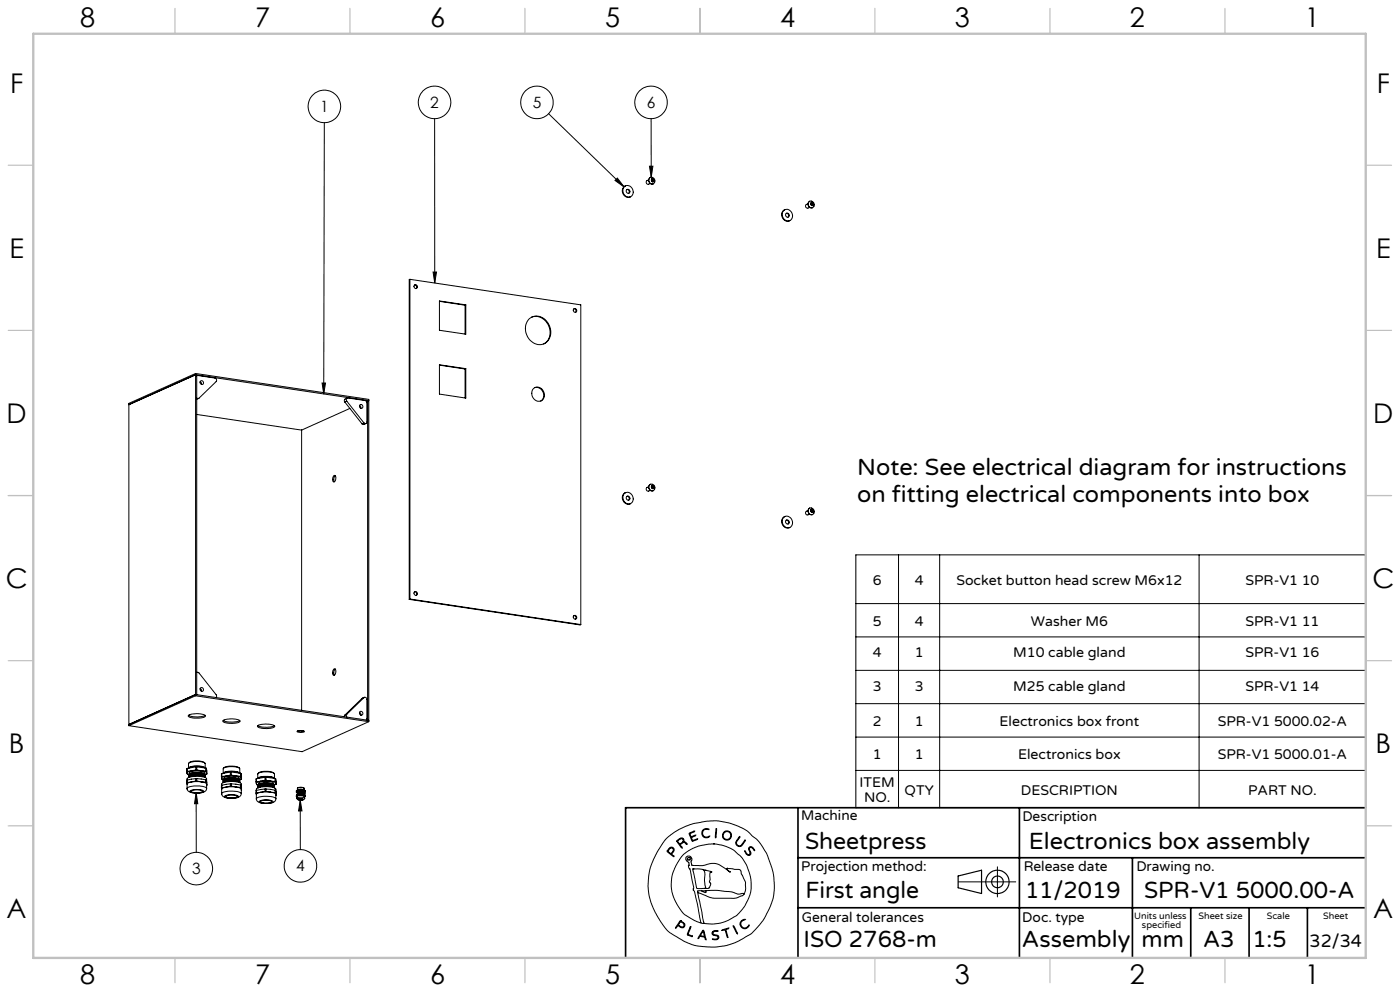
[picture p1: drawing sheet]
<svg xmlns="http://www.w3.org/2000/svg" width="420mm" height="297mm" viewBox="0 0 420 297" stroke-linecap="round" stroke-linejoin="round" font-family="sans-serif">
<g fill="none" stroke="#000" stroke-width=".3">
<path d="M97.3 36.8l-.2 81.3M130.4 35.6v49.2M164.6 34.1l22.6 21.9M195.3 35.6l.1 17.5M184.5 54.1l.7-.7 2 2.6zM187.2 56a1.72 1.72 0 0 1 2.6 .7 1.72 1.72 0 0 1-1.2 2.4 1.94 1.94 0 0 1-1.4-3.1zM187.7 55.7a1.8 1.8 0 0 0-.8 2.3 1.8 1.8 0 0 0 2.3 1M188.1 56.8a.68 .68 0 0 1 .6 .4 .68 .68 0 0 1-.1 .8M194.6 53.9l-.5 .2a.62 .62 0 0 0-.2 .8 .62 .62 0 0 0 .7 .3l.5-.2M194.8 49.8h1.1l-.5 3.3zM195.1 53.2a1.05 1.05 0 0 0-.4 1.3 1.05 1.05 0 0 0 1.3 .6M195.5 53.7l.3 .1"/>
<path d="M195.7 53.7l.1 .1M195.8 53.8l.2 .2-.2 .4M195.8 53.8l.2 .1M196 53.9v.5M196 54.4l-.2 .1M196.2 53.8l-.4-.3-.3 .2v.5l.3 .3M196.2 53.8v.5M196.2 54.3l-.4 .2M196.2 54.3l-.2 .1M196.2 53.8l-.2 .1M235 63.2a1.72 1.72 0 0 1 2.6 .6 1.72 1.72 0 0 1-1.1 2.4 1.95 1.95 0 0 1-1.5-3zM235.5 62.8a1.8 1.8 0 0 0-.8 2.4 1.8 1.8 0 0 0 2.3 .9"/>
<path d="M235.9 64a.65 .65 0 0 1 .6 .3 .65 .65 0 0 1-.1 .8M242.4 61.1l-.5 .2a.6 .6 0 0 0-.2 .7 .6 .6 0 0 0 .7 .4l.5-.2M242.7 60.5a.97 .97 0 0 1 1.6 .6 .97 .97 0 0 1-1.4 1l-.5-1zM242.9 60.3a1.06 1.06 0 0 0-.4 1.3 1.06 1.06 0 0 0 1.2 .7M243.3 60.9h.3M243.5 60.8l.1 .1M243.6 60.9l.2 .2-.2 .5M243.6 60.9l.2 .2M243.8 62.2l-.1 .1M243.8 61.1v.4M244 61l-.4-.3-.3 .2v.4l.3 .3M244 61v.4l-.4 .2"/>
<path d="M244 61l-.2 .1M123 83.7v95.8M123 83.7l51.2 7.7v95.8M123 83.7l-.2 .1v95.8M124.4 85.4a.63 .63 0 0 1 .6 .4 .63 .63 0 0 1-.2 .7M129.9 81.5h1.1l-.6 3.3zM131.8 90.2l7.9 1.2v8.8l-7.9-1.2zM131.8 90.3l7.7 1.2M139.5 91.5v8.7M139.7 91.4l-.2 .1M158.7 95.6a4 4 0 0 1 6.3 2.6 3.5 3.5 0 0 1-1.1 4.4 3.5 3.5 0 0 1-4.4-.3 4.8 4.8 0 0 1-.8-6.7zM159.5 95a4.6 4.6 0 0 1 5.4 6l-.8 1.3-1 .8"/>
<path d="M172.2 92.6a.62 .62 0 0 1 .6 .3 .62 .62 0 0 1-.2 .7M58.7 112.3l.3 .1v95.8l-.3-.1M58.7 111.9l-20 9v96.6M58.7 112.3l-20 9M58.7 111.9v96.6M58.7 112.3l51.9 7.8-.3-.1M58.7 111.9l51.9 7.8v96.6M59 112.6l5.5 .7a.67 .67 0 0 1 .3 1.1l-5.1 4.9h-.7M59.1 112.6h-.1M59.6 119.4l-.6 .3M60 114.4l.4 .4v.4M96.6 114.8h1l-.5 3.3z"/>
<path d="M104.1 119.3l-.7 .4v.8M131.8 109.3l7.9 1.2v8.8l-7.9-1.2zM131.8 109.4l7.7 1.2M139.5 110.6v8.7M139.7 110.5l-.2 .1M160 116.5a2.17 2.17 0 0 1 2.8 .3 2.17 2.17 0 0 1 .1 2.8 2.14 2.14 0 0 1-2.8 0 2.14 2.14 0 0 1-.3-2.8zM160.4 116.2a2.26 2.26 0 0 1 2.5 1.3 2.26 2.26 0 0 1-.7 2.7M59 124.2l31.5 4.7M90.5 128.9v84M103.4 120.5l5.2 6.5M104 120.2a.55 .55 0 0 1-.1-.6 .55 .55 0 0 1 .5-.3l5.1 .7 .5 .4 .1 6.1a.47 .47 0 0 1-.4 .5 .47 .47 0 0 1-.5-.3M104 120.2l5.2 6.5"/>
<path d="M104 120.2l-.6 .3M105 122.4l-14.5 6.5M107.8 121.5l.4 .3v.5M109.2 126.7l-.6 .3M109.8 126.9l-.8 .3-.4-.2M110.3 120l-.4 .2M110.3 120v95.9h.3l-51.9-7.8M100.2 142.6l.1-.1a1.12 1.12 0 0 1-.3 1.9 1.46 1.46 0 0 1 .2-1.8zM100.6 142.6a1.68 1.68 0 0 0-.3 1.8M187.2 148a1.76 1.76 0 0 1 2.5 .4 1.76 1.76 0 0 1-.5 2.5 1.85 1.85 0 0 1-2-.7 1.85 1.85 0 0 1 0-2.2zM187.7 147.6a1.82 1.82 0 0 0-.8 2.4 1.82 1.82 0 0 0 2.3 1M188.1 148.8a.67 .67 0 0 1 .6 .3 .67 .67 0 0 1-.1 .8"/>
<path d="M194.6 145.9l-.5 .2a.62 .62 0 0 0-.2 .7 .62 .62 0 0 0 .7 .4l.5-.2M194.9 145.3a.97 .97 0 0 1 1.6 .6 .97 .97 0 0 1-1.4 1l-.5-.9zM195.1 145.1a1.07 1.07 0 0 0-.4 1.4 1.07 1.07 0 0 0 1.3 .6M195.5 145.7l.3 .1M195.7 145.6l.1 .2M195.8 145.8l.2 .2-.2 .4M195.8 145.8l.2 .1M196 145.9v.4M196.2 145.8l-.4-.3-.3 .2v.5l.3 .2M196.2 145.8v.4l-.4 .2M196.2 145.8l-.2 .1M235 155.1a1.72 1.72 0 0 1 2.6 .7 1.72 1.72 0 0 1-1.1 2.4 1.94 1.94 0 0 1-1.5-3.1z"/>
<path d="M235.5 154.8a1.8 1.8 0 0 0-.8 2.3 1.8 1.8 0 0 0 2.3 1M235.9 155.9a.68 .68 0 0 1 .6 .4 .68 .68 0 0 1-.1 .8M242.4 153l-.5 .2a.6 .6 0 0 0-.2 .7 .6 .6 0 0 0 .7 .4l.5-.2M242.9 152.3a1.08 1.08 0 0 0-.4 1.3 1.08 1.08 0 0 0 1.2 .6M242.9 152.3h.1M243.3 152.8l.3 .1M243.3 152.8l.3-.1 .4 .2M243.3 152.8v.5l.3 .3M243.5 152.7l.1 .2M243.6 152.9l.2 .2-.2 .5M243.6 152.9l.2 .1M243.8 154.2h-.1"/>
<path d="M243.8 153v.5M244 152.9v.5l-.4 .2M244 152.9l-.2 .1M122.8 179.6l51.4 7.6M123 179.5l-.2 .1M123 179.5l51.2 7.7M124.4 177.4a.62 .62 0 0 1 .6 .3 .62 .62 0 0 1-.2 .7M256.8 166.3h152.9v75.8h-152.9zM269.6 166.3v75.8M281.9 166.3v75.8M359.7 166.3v75.8M172.2 184.5a.63 .63 0 0 1 .6 .4 .63 .63 0 0 1-.2 .7"/>
<path d="M256.8 180.9h152.9M256.8 190.9h152.9M56.6 214.4a6.9 6.9 0 0 0 4.9 0M56.6 214.3a6.1 6.1 0 0 1 5 .2 1.33 1.33 0 0 1-1.6 .7h-1.7a1.98 1.98 0 0 1-1.9-.6zM58.7 208.1l-20 9M58.7 208.5l-20 9M58.7 208.5l51.9 7.8M59.1 201.5l.6 .2 5.1 6.5 .2 .5-.2 .4M60 206.3l.4 .4v.5M67 215.9a6.5 6.5 0 0 0 4.9 0M67 215.9a6.1 6.1 0 0 1 5 .1 1.33 1.33 0 0 1-1.6 .7l-1.7 .1a1.59 1.59 0 0 1-1.8-.8zM77.3 217.5a7 7 0 0 0 5 0"/>
<path d="M77.4 217.4a6.5 6.5 0 0 1 5 .2 1.33 1.33 0 0 1-1.6 .7h-1.7a1.59 1.59 0 0 1-1.8-.7zM89.1 219.1l.9-.1a1.05 1.05 0 0 1 1.3 .3l-.8 .2a1.16 1.16 0 0 1-1.4-.4zM89.4 219h1.7M90.5 219v.1M100.2 200.5l.1-.1a1.02 1.02 0 0 1 .3 1.7l-.3 .2a1 1 0 0 1-.3-1.6zM100.6 200.5a1.68 1.68 0 0 0-.3 1.8M103.4 214.3l-.1 .5M104 214.1l-.1 .4 .2 .4M104 214.1l-.6 .2M107.8 213.5l.4 .3v.5M108.6 209.3l-5.2 5M109.2 209.1a.57 .57 0 0 1 .6 0 .57 .57 0 0 1 .3 .5v5.9l-.2 .3"/>
<path d="M109.2 209.1l-5.2 5M109.2 209.1l-.6 .2M109.3 209l-.7 .3M110.6 216.3l-20 9-51.9-7.8M256.8 200.9h152.9M256.8 210.9h152.9M56 234.6l.1 .5M56 231.2l.1 .5M56.1 233.8a1.1 1.1 0 0 1 1.5-1l2.2-.1a2.53 2.53 0 0 1 2.2 .7l-.1 1.1M56.1 231.7l.5 .4h-.4zM56.1 236.3a6.2 6.2 0 0 1 5.8-.2l.1 .2M56.2 234.5l-.2 .1"/>
<path d="M56.2 233.8l-.2 .8M56.2 231.2h-.2M56.2 230.3l-.2 .9M56.2 230.3v.9M56.2 233.8v.7M56.6 232.8h.1M56.6 232.4h.1M56.6 228.7a5.4 5.4 0 0 1 5 .1v1.4a5.6 5.6 0 0 0-5-.1zM56.7 228.7a4.8 4.8 0 0 1 4.8 0M56.8 232.8l1.2-.3 1.8-.1 1.3 .2 .5 .4M56.8 231.9v-.2a4.5 4.5 0 0 1 4.5 0v.3M56.9 232.8l-.3 .2"/>
<path d="M56.9 232.4l-.2 .1M57 237.1a4.6 4.6 0 0 1 4.1 0 3.8 3.8 0 0 1-3.5 .4zM57.1 232.7l-.2 .1M57.1 232.3l-.2 .1M57.1 232.7a6 6 0 0 1 4.2 0M57.4 237.1l1.7-.4a1.49 1.49 0 0 1 1.6 .5l-1.7 .4a1.39 1.39 0 0 1-1.6-.5zM57.4 234.3l-1.2 .5-.1 1.7a2.48 2.48 0 0 0 3 1.2h.3a2.09 2.09 0 0 0 2.6-1.4M57.4 231a1.29 1.29 0 0 0-1.3 .7M57.4 234.3l-1.2 .2M57.4 231l-1.2 .2M58.5 231.6l-1.6 .5a6.9 6.9 0 0 1 4.4-.1l-.5-.2M58.5 231.6l-1.7 .3-.1 .3 .2 .2a5.4 5.4 0 0 1 4.4-.1"/>
<path d="M58.5 231.6l2.3 .2M58.7 234.1h.3M58.7 233.4h.3M58.7 230.7h.3M58.7 229.8h.3M58.7 234.1l-1.3 .2M58.7 229.8v.9M58.7 233.4v.7M58.7 233.4l-2.5 .4M58.7 230.7l-1.3 .3M58.7 229.8l-2.5 .5M58.8 237.6l.1 17.8"/>
<path d="M58.8 237.6l.5 3.3h-1zM59 229.8v.9M59 233.4v.7M59 234.1l1.4 .2M59 233.4l2.7 .3M59 229.8l2.7 .4M59 230.7l1.4 .3M60.4 234.3h-3M60.4 234.3l.9 .2 .7 .4M60.4 231h-3M60.4 231l1.1 .2 .5 .4M60.4 234.3l1.3 .1"/>
<path d="M60.4 231l1.3 .1M60.8 231.8a6.8 6.8 0 0 0-3.9 .3M61.1 232.2l.2 .1M61.1 232.2a6.6 6.6 0 0 0-4 .1M61.3 232.7a5.4 5.4 0 0 0-4.5 .1M61.3 230.1a4.9 4.9 0 0 0-4.5 .1M61.3 232.7a7 7 0 0 0-4.4 .1M61.3 232.5l.2-.2a2.46 2.46 0 0 0-2.5-.6h-.4a1.97 1.97 0 0 0-2 .8v.1M61.3 232.3a7.7 7.7 0 0 0-4.4 .1M61.5 232.8v-.1a2.24 2.24 0 0 0-2.4-.6h-.4a2.37 2.37 0 0 0-2.1 .8v.1M61.6 232.3l-.8-.5-1.9-.1-1.6 .2-.7 .5M61.6 232.7a4.3 4.3 0 0 0-3.9-.5l-.9 .3-.2 .3"/>
<path d="M61.6 233a5.6 5.6 0 0 0-4.9 0M61.6 232.9l-.1 .1M61.7 234.4l.2 .1M61.7 233.7l.3 .4 .1 1.2M61.7 231.1l.2 .1M61.7 230.2l.2 .1M61.7 230.2v.9M61.7 233.7v.7M61.9 230.3v.9M61.9 234.5l.1 .4M61.9 231.2l.1 .4M61.9 230.3l.2 1.6"/>
<path d="M62 231.6l-.3 .4-.6 .2M62 234.9l.1 .4M62 231.6l.1 .3M62 234.9v1.4M62.1 235.3h-.1M62.1 231.9l-.8 .3M66.4 236.1l.1 .5M66.4 232.8l.1 .5M66.5 237.8a1.83 1.83 0 0 0 2.2 1.4l.8 .1a2.59 2.59 0 0 0 2.9-1.3v-.2M66.5 235.4v-.4a5.6 5.6 0 0 1 4.9-.6l.9 .4 .1 .9M66.5 233.3l.5 .3M66.5 233.3l.1 .3 .4 .1"/>
<path d="M66.5 237.8a6.3 6.3 0 0 1 5.8-.1l.1 .1M66.6 236.1h-.2M66.6 235.3l-.2 .8M66.6 232.7l-.2 .1M66.6 231.8l-.2 1M66.6 231.8v.9M66.6 235.3v.8M67 234.3h.1M67 234.3v.1M67 230.3a5.7 5.7 0 0 1 4.9 .1v1.3a5.6 5.6 0 0 0-4.9 0zM67 230.3a4.9 4.9 0 0 1 4.9 0M67.2 234.4l1.2-.4h1.8l1.2 .1 .5 .4"/>
<path d="M67.2 233.5v-.3a4.5 4.5 0 0 1 4.5 0v.3M67.3 234.3l-.3 .3M67.3 234l-.2 .1M67.4 238.6a4.7 4.7 0 0 1 4.1 .1 4 4 0 0 1-3.5 .4zM67.5 234.3a5.8 5.8 0 0 1 4.2-.1 5.3 5.3 0 0 0-4.5 .2M67.5 234.2l-.2 .1M67.8 235.9l-1.2 .5-.1 1.4M67.8 232.6a1.3 1.3 0 0 0-1.3 .7M67.8 235.9l-1.2 .2M67.8 232.6l-1.2 .1M67.9 238.5l1.6-.2a1.47 1.47 0 0 1 1.6 .5l-1.7 .3a1.37 1.37 0 0 1-1.6-.5zM68.9 233.1l-1.7 .4-.2 .2 .2 .3a5 5 0 0 1 4.5-.1"/>
<path d="M68.9 233.1l-1.6 .5M68.9 233.1l2.3 .2M69.1 235.6h.3M69.1 234.9h.3M69.1 232.3h.3M69.1 231.4h.3M69.1 235.6l-1.3 .3M69.1 231.4v.9M69.1 234.9v.7M69.1 234.9l-2.5 .4M69.1 232.3l-1.3 .3M69.1 231.4l-2.5 .4"/>
<path d="M69.4 235.6l1.4 .3M69.4 231.4v.9M69.4 234.9v.7M69.4 234.9l2.7 .4M69.4 231.4l2.7 .3M69.4 232.3l1.4 .2M70.8 235.9h-3M70.8 235.9l.9 .1 .7 .5M70.8 232.5l-3 .1M70.8 232.5l1.1 .3 .5 .4M70.8 235.9l1.3 .1M70.8 232.5l1.3 .2"/>
<path d="M71.2 233.3a6.8 6.8 0 0 0-3.9 .3 7.4 7.4 0 0 1 4.4-.1M71.2 233.3l.5 .2M71.5 233.8a6.8 6.8 0 0 0-4.2 .2M71.5 233.8l.2 .1M71.7 234.1l.2-.2a2.46 2.46 0 0 0-2.5-.6h-.4a1.99 1.99 0 0 0-2 .8v.1M71.7 231.7a4.9 4.9 0 0 0-4.5 0M71.7 233.9a7.6 7.6 0 0 0-4.4 .1M71.8 234.3a6.4 6.4 0 0 0-4.5 0M71.8 234.3h.1a2.24 2.24 0 0 0-2.4-.7h-.4a2.37 2.37 0 0 0-2.1 .8v.2a5.6 5.6 0 0 1 4.9 0M71.9 233.8l-.7-.4-1.8-.2-1.8 .3-.6 .5M71.9 234.2a3.8 3.8 0 0 0-3.4-.5 1.52 1.52 0 0 0-1.5 .6M71.9 234.5v.1"/>
<path d="M72.1 236h.2M72.1 235.3h.2M72.1 232.7h.2M72.1 231.7l.2 .1M72.1 231.7v1M72.1 235.3v.7M72.3 235.3l.2 1.6M72.3 236l.1 .5M72.3 231.8v.9M72.3 235.3v.7M72.3 232.7l.1 .5M72.3 231.8l.2 1.7"/>
<path d="M72.4 233.2l-.3 .4-.6 .1M72.4 236.5l.1 .4M72.4 233.2l.1 .3M72.4 236.5v1.3M72.5 236.9h-.1M72.5 233.5l-.8 .2M76.8 237.7l.1 .5M76.8 234.3l.1 .5M76.9 236.9v-.4a5.5 5.5 0 0 1 4.9-.5l.9 .4v1.2M76.9 234.8l.5 .4M76.9 234.8l.1 .4 .4 .1M76.9 239.4a6.2 6.2 0 0 1 5.8-.1l.1 .1"/>
<path d="M76.9 237.6l-.1 .1M76.9 236.9l-.1 .8M76.9 234.3h-.1M76.9 233.4l-.1 .9M76.9 233.4v.9M76.9 236.9v.7M77.3 235.9h.1M77.4 231.8a5.2 5.2 0 0 1 4.9 .2v1.3a5.4 5.4 0 0 0-5 0zM77.4 236.1a5.6 5.6 0 0 1 4.9 0M77.4 231.8a4.8 4.8 0 0 1 4.8 0M77.6 235.9l1.2-.3 1.8-.1 1.3 .2 .4 .4M77.7 235.9l-.3 .2"/>
<path d="M77.9 235.4l-.2 .1M77.9 235.4a6.2 6.2 0 0 1 4.2 0M78.2 237.5l-1.3 .6v1.5a2.94 2.94 0 0 0 3.3 1.2 2.09 2.09 0 0 0 2.6-1.4M78.2 234.1a1.29 1.29 0 0 0-1.3 .7M78.2 237.5l-1.3 .1M78.2 234.1l-1.3 .2M79.3 234.7l-1.7 .3-.2 .3 .2 .2a5.4 5.4 0 0 1 4.5-.1M79.3 234.7l-1.6 .4M79.3 234.7l2.3 .2M79.5 237.2h.3M79.5 236.5h.3M79.5 233.9h.3"/>
<path d="M79.5 232.9h.3M79.5 237.2l-1.3 .3M79.5 232.9v1M79.5 236.5v.7M79.5 236.5l-2.6 .4M79.5 233.9l-1.3 .2M79.5 232.9l-2.6 .5M79.8 237.2l1.4 .2M79.8 232.9v1M79.8 236.5v.7M79.8 236.5l2.7 .3M79.8 232.9l2.7 .4"/>
<path d="M79.8 233.9l1.4 .2M81.2 237.4l-3 .1M81.2 237.4l.9 .2 .7 .5M81.2 234.1h-3M81.2 234.1l1.1 .2 .5 .4M81.2 237.4l1.3 .1M81.2 234.1l1.3 .1M81.6 234.9a6.2 6.2 0 0 0-3.9 .3M81.6 234.9l.5 .2a1.1 1.1 0 0 0-1.5-.9h-1.2a1.48 1.48 0 0 0-1.8 .9M82.1 235.8a5.2 5.2 0 0 0-4.5 .1M82.1 233.3a4.9 4.9 0 0 0-4.5 0M82.1 235.1a6.9 6.9 0 0 0-4.4 .1"/>
<path d="M82.1 235.8a7 7 0 0 0-4.4 .1M82.1 235.8l.1 .1M82.1 235.8a6.2 6.2 0 0 0-4.4 .1M82.1 235.7l.2-.3a2.35 2.35 0 0 0-2.5-.6h-.4a1.99 1.99 0 0 0-2 .9M82.1 235.4a7 7 0 0 0-4.6 .3M82.2 235.9l.1-.1a1.27 1.27 0 0 0-1.5-.6h-1.7a1.82 1.82 0 0 0-1.8 .8l.1 .1M82.3 235.3l-.7-.4-1.9-.1-1.7 .2-.6 .3-.1 .3M82.3 235.7l-1.2-.5h-2.2a1.57 1.57 0 0 0-1.6 .7M82.3 235.3v.1M82.3 235.7v.1M82.3 236.1h.1M82.3 236v.1"/>
<path d="M82.5 237.5l.2 .1M82.5 236.8l.4 .9v.7M82.5 234.2l.2 .1M82.5 233.3l.2 .1M82.5 233.3v.9M82.5 236.8v.7M82.7 233.4v.9M82.7 237.6l.1 .5M82.7 234.3l.1 .4M82.7 233.4l.2 1.7M82.8 234.7l-.2 .3-.7 .3M82.8 238.1l.1 .3"/>
<path d="M82.8 234.7l.1 .4M82.8 238.1v1.3M82.9 238.4h-.1M82.9 235.1l-.8 .2M88.9 238.7l.1 .1M89 239.2a1.38 1.38 0 0 0 2 .5l.4-.4M89 239.2l1.5-.3 .9 .4M89.1 238.6l-.1 .7M89.1 237.3l.2 .3-.4-.2M89.1 238.6l-.2 .1M89.1 237.3l-.2 .1M89.2 237.8h.1"/>
<path d="M89.2 237.7h.1M89.2 236.3l.8-.3 .9 .1 .3 .2v.5l-.9-.3-1.1 .3zM89.3 236.2l.8-.3 1.1 .3M89.3 237.5l.6-.3a.94 .94 0 0 1 1.2 .3M89.3 237.1h.1M89.3 238.2l-.4 .2v.3M89.3 236.7v.4M89.3 238.2v.2M89.3 238.4l-.2 .2M89.3 237.1l-.2 .2M89.3 236.7l-.4 .3v.4M89.4 236.7l1-.1 .7 .2"/>
<path d="M89.4 238.4h-.1M89.4 238.1l-.1 .1M89.4 236.7h-.1M89.4 238.4h.6M89.4 236.7v.4M89.4 238.1v.3M89.4 237.7h.1M89.4 239.5l1.1-.1 .6 .1-.5 .2a.87 .87 0 0 1-1.2-.2zM89.5 237.5h1.6M89.5 237.7h1.6M89.6 239.5l.3-.1a.59 .59 0 0 1 .9 .2l-.7 .1zM90 238.4l-.9 .2"/>
<path d="M90 238.4l1.1 .1M90.1 239.7v14.9M90.1 239.7l.5 3.3-1 .1zM90.4 237.3l-1 .1-.1 .3M90.4 237.3l-1.1 .3M90.4 237.3l.7 .2M90.6 238.4h.1M90.6 238.1h.1M90.6 237h.1M90.6 236.7h.1M90.6 238.1h-1.2M90.6 236.7v.3"/>
<path d="M90.6 238.1v.3M90.6 238.4h-.6M90.6 236.7h-1.2M90.6 237l-1.2 .1M90.7 238.4l.4 .1M90.7 236.7v.3M90.7 238.1v.3M90.7 238.1l.8 .2M90.7 237l.4 .2M90.7 236.7l.8 .2M91.1 237.5h.1M91.1 237.5h-1.6"/>
<path d="M91.1 237.8l-1-.1-.7 .1M91.1 238.5l.3 .2M91.1 237.8l-1-.2-.8 .3 .9-.2 1 .2M91.1 237.7l-.1-.2a1.66 1.66 0 0 0-1.7 .3M91.1 237.7l-1.1-.2-.7 .3M91.1 237.2l-1.1-.1-.9 .2M91.1 237.2l.2 .3M91.1 237.7l-.8-.2-.9 .2M91.1 237.8h-1.7M91.1 238.5l.4 .1M91.1 237.2l.4 .1M91.2 237.8a1.77 1.77 0 0 0-2 .1h.1"/>
<path d="M91.2 237.6h.1M91.2 237.8h.1M91.2 237.9h.1M91.2 237.6l-1.1-.2-.8 .2v.2M91.2 237.8l-1-.3-1 .3M91.2 237.9l-1.3-.2-.6 .2M91.3 237.5l-.2 .1M91.3 237.5l-.1 .1M91.4 238.3a1.65 1.65 0 0 0-2.1-.4l-.3 .4M91.4 238.7v.6M91.5 238.6v.1M91.5 237.3h.1"/>
<path d="M91.5 238.3v.4M91.5 236.9v.4M91.5 238.3v.3M91.5 238.7l-.1 .1M91.5 237.3l-.2 .2M256.8 220.9h152.9M256.8 230.9h152.9M77.8 240.2a4.6 4.6 0 0 1 4.1 0 3.8 3.8 0 0 1-3.5 .4zM78.2 240.2l1.7-.4a1.49 1.49 0 0 1 1.6 .5l-1.7 .4a1.39 1.39 0 0 1-1.6-.5zM200.2 251.1l3.5-2.5 3.4-1.5 4.8-1 3.1-.1 3.5 .6 3.9 1.4 1.8 1.1 3.1 2.7 2.7 4 1.3 3.5 .8 3.1 .2 4-.3 2.7-1 2.8-1.8 3.5-2.1 2.7a16.9 16.9 0 0 1-5.7 4l-3.2 1.2-3.1 .5-4.1-.1-2.6-.4-3.3-1.3-4.2-2.5-.9-.9-1.7-2.2-1.7-2.9-1.5-3.6-.6-2.9v-3.5l.5-3.1 1-2.8 1.6-2.9zM200.9 254.1l.7-.2 .5 .3 .1 .6-.3 .6a.64 .64 0 0 0-.3 .7 .64 .64 0 0 0 .6 .5l-.1 .2-1.5-1.3a.52 .52 0 0 1-.5-.4 .52 .52 0 0 1 .4-.6zM200.9 254.4l.4-.3 .4 .1 .3 .5-.1 .4a.66 .66 0 0 1-.5 .6 .66 .66 0 0 1-.8-.4l-.2-.3z"/>
<path d="M203 252l1.1-.8 .6-.1 .4 .5v.6l.6 .3 .4 .5-.9-.5-.7 .3a.5 .5 0 0 0-.4 .5 .5 .5 0 0 0 .4 .5l.1 .4-1.6-2zM203.4 251.9l.8-.5h.6l.2 .7-.5 .5a.59 .59 0 0 1-.6 .3 .59 .59 0 0 1-.5-.6l-.1-.2zM206.7 249.7l1.7-.6-1.2 .6a.66 .66 0 0 0 .2 .9 .66 .66 0 0 0 .9-.2l.4-.1-1.2 .7 .3 .9 1.3-.5 .2 .1-1.4 .6a1.39 1.39 0 0 1-.8-1.4zM208.2 249.1h.1M210.9 248.7l.7-.3 1.1 .1v.2l-.9-.2-.6 .2-.4 .6v.6l.5 .9 .6 .1 1-.2-1 .4-.9-.3-.5-1zM214 252.9h.1M214 252.9l2.7 .4 2.4 .9 1.1 .6 2.4 2.3 1.3 2.1 1.1 2.9 .3 1.9v2.6l-.4 1.8-1.4 3-2.6 3-2.6 1.5-2.3 .8-1.9 .2-2.9-.1M214 252.9l-4.4 .7-2.3 .9-2.1 1.4-1.2 1.4-1.3 2.3-1.1 3-.2 2.2 .2 2.5 .6 2 1.4 2.6 1.8 2.2 3 1.8 1.9 .7M214.9 248.4l-.1 2.5-.2 .2zM221.8 250.8l.2 .1-1.1 1.5 .1 .5 .4 .5h.9l1.1-1.6h.2l-1.1 1.7-.5 .2-.9-.3-.4-.7zM223.4 255l.9 1.1h.4l.3-.2-.4-1.4 .3-.7 .8 .1 .7 .9-.1 .2-.7-.9-.6-.1-.2 .5 .5 1.3-.5 .6-.9-.4zM299.2 259.8v9"/>
<path d="M204 276h.4l1.1 1-.1 .6-.4 .4-1-.2a.62 .62 0 0 0-.7-.3 .62 .62 0 0 0-.5 .6h-.2zM204.2 275.9h.1M204.2 276.2l.9 .7 .1 .5-.4 .4-.7-.2a.52 .52 0 0 1-.5-.4 .52 .52 0 0 1 .3-.6zM204.2 276.2h.1M207 277.8l.3-.1-.1 .3-.4 1.1a.7 .7 0 0 0-.3 .9 .7 .7 0 0 0 .8 .4l.5 .3-1.6-.6zM207.8 260.5l1 4.9a.82 .82 0 0 0 1.2 .9l1.5-.1M207.9 260.5h2.5l2.8 .7 .4 .2h-.2a.26 .26 0 0 0-.3-.1 .26 .26 0 0 0-.1 .4v1.9l-.2 .7 .4 .4-.1 .6-.4 .9h-1.2M207.9 260.5h-.1M207.9 260.4h.1M209.3 267.4l1.9 9.4M209.3 267.4l3.6 1.6 1.3 .2h6.3l2.3-.8 .4-.4M210.3 276.6l.9 .2"/>
<path d="M210.4 267h-1.1v.4M210.6 260.6l.5 .2 .4 .8-.2 2.5 .4 1.9-.2 .2M210.8 278.9l.1-.1a4.2 4.2 0 0 1 .9 2.6l-.1 .3-.1-.3a.68 .68 0 0 0-1-.7 .79 .79 0 0 0-1 .6l-.2-.1zM210.9 279.2l.4 1.3-.6 .1a.43 .43 0 0 1-.5-.3 .43 .43 0 0 1 .3-.6zM210.9 279.2h.1M211.5 260.8h.1M211.8 266.9l3.4-.1 4.3 .5 2.1 .7 1.5-.2 .1 .2M211.8 266.9v.6l-1.4-.5M211.8 266.9l-1.4 .1M213.8 279.2l.6-.3 1 .1-1.2 .2-.3 .3 .2 .5 1.4 .5 .2 .5-.4 .5-.5 .2-1.1-.2v-.2l1.4 .1 .3-.3-.2-.5-1.5-.5-.1-.5zM216.5 278.7l2.2-.5-.9 .4 .5 2.4-.8-2.3zM220 277.5l1.2 2.4z"/>
<path d="M222.4 275.9l.7-.3h.5l-.9 .4-.4 .5v.7l.5 .7 1 .2 .8-.9a.32 .32 0 0 1 .2 .4 .32 .32 0 0 1-.4 .2l-.8 .5-1-.2-.6-1.1zM223.2 268l.5-1.3v-2.3l-1.3-2.5-.2-1-.6-.3-3.5-.3a.85 .85 0 0 0 .8 .9l.2 .2-3-2-1.4-.6h-1.5l-2.4 .6h-3.2l-.3-1.1 .3-.6-.2-.6-.5-.5-.8 .1-.3 .3-.1 .5 1 1.1 .1 .7-.3 .1 .1 .3 .1 .6 .3 .2 1.1 5.3-.1 1a4.1 4.1 0 0 1 .8 2.6l1.5 7.2M287.4 264.3h17.3"/>
<circle cx="97.3" cy="31.9" r="4.9"/>
<circle cx="130.4" cy="30.7" r="4.9"/>
<circle cx="161.1" cy="30.7" r="4.9"/>
<circle cx="195.3" cy="30.7" r="4.9"/>
<circle cx="188.4" cy="57.3" r=".59"/>
<circle cx="195.5" cy="54.2" r=".96"/>
<circle cx="195.8" cy="54" r=".47"/>
<circle cx="236.2" cy="64.4" r=".59"/>
<circle cx="243.6" cy="61.1" r=".48"/>
<circle cx="124.7" cy="85.9" r=".55"/>
<circle cx="172.5" cy="93.1" r=".56"/>
<circle cx="60.6" cy="114.7" r=".56"/>
<circle cx="108.4" cy="121.8" r=".57"/>
<circle cx="188.4" cy="149.3" r=".59"/>
<circle cx="195.8" cy="145.9" r=".49"/>
<circle cx="236.2" cy="156.4" r=".6"/>
<circle cx="243.3" cy="153.3" r=".96"/>
<circle cx="243.6" cy="153.1" r=".47"/>
<circle cx="124.7" cy="177.9" r=".56"/>
<circle cx="172.5" cy="185" r=".55"/>
<circle cx="60.5" cy="206.6" r=".55"/>
<circle cx="108.3" cy="213.8" r=".57"/>
<circle cx="90.1" cy="259.5" r="4.9"/>
<circle cx="206.6" cy="257.4" r=".42"/>
<circle cx="218.1" cy="250.4" r="1.37"/>
<circle cx="218.1" cy="250.4" r="1.16"/>
<circle cx="58.9" cy="260.3" r="4.9"/>
</g>
<g fill="none" stroke="#000" stroke-width=".35">
<path d="M287.4 262.5l7.1-1.7v7l-7.1-1.7z"/>
<circle cx="299.2" cy="264.3" r="3.5"/>
<circle cx="299.2" cy="264.3" r="1.75"/>
</g>
<path d="M239.4 257.1h170.3M239.4 242.1v44.8M305.8 242.1v44.8M339.7 257.1v29.9M409.7 242.1h-222v45M239.4 272.1h170.3M357.2 272.1v14.8M374.7 272.1v14.8M392.2 272.1v14.8" fill="none" stroke="#000" stroke-width=".5"/>
<g fill="none" stroke="#c0c0c0" stroke-width=".35">
<path d="M52.5 2.5v7.5M105 2.5v7.5M157.5 2.5v7.5M210 2.5v7.5M262.5 2.5v7.5M315 2.5v7.5M367.5 2.5v7.5M2.5 49.5h7.5M410 49.5h7.5M2.5 99h7.5M410 99h7.5M2.5 148.5h7.5"/>
<path d="M410 148.5h7.5M2.5 198h7.5M410 198h7.5M2.5 247.5h7.5M410 247.5h7.5M52.5 287v7.5M105 287v7.5M157.5 287v7.5M210 287v7.5M262.5 287v7.5M315 287v7.5M367.5 287v7.5"/>
</g>
<path d="M10 10.1h399.7v277h-399.7z" fill="none" stroke="#c0c0c0" stroke-width=".7"/>
<path d="M58.8 237.6l.5 3.3h-1zM90.1 239.7l.5 3.3-1 .1zM194.8 49.8h1.1l-.5 3.3zM184.5 54.1l.7-.7 2 2.6zM129.9 81.5h1.1l-.6 3.3zM96.6 114.8h1l-.5 3.3z" fill="#000"/>
<g font-size="8.1">
<text x="24" y="8">8</text>
<text x="76.5" y="8">7</text>
<text x="129" y="8">6</text>
<text x="181.5" y="8">5</text>
<text x="234" y="8">4</text>
<text x="286.5" y="8">3</text>
<text x="339" y="8">2</text>
<text x="391.5" y="8">1</text>
<text x="3" y="27.7">F</text>
<text x="413" y="27.7">F</text>
<text x="2.8" y="77.2">E</text>
<text x="412.8" y="77.2">E</text>
<text x="2" y="126.7">D</text>
<text x="412" y="126.7">D</text>
<text x="1.7" y="176.2">C</text>
<text x="411.7" y="176.2">C</text>
<text x="2.7" y="225.7">B</text>
<text x="412.7" y="225.7">B</text>
<text x="2" y="275.2">A</text>
<text x="412" y="275.2">A</text>
<text x="24" y="295">8</text>
<text x="76.5" y="295">7</text>
<text x="129" y="295">6</text>
<text x="181.5" y="295">5</text>
<text x="234" y="295">4</text>
<text x="286.5" y="295">3</text>
<text x="339" y="295">2</text>
<text x="391.5" y="295">1</text>
</g>
<g font-size="7.1">
<text x="257.2" y="142.4">Note: See electrical diagram for instructions</text>
<text x="257.2" y="150.5">on fitting electrical components into box</text>
<text x="241.5" y="254.4">Sheetpress</text>
<text x="308.7" y="254.4">Electronics box assembly</text>
<text x="241.6" y="269.2">First angle</text>
<text x="307.5" y="269.2">11/2019</text>
<text x="343.2" y="269.2">SPR-V1 5000.00-A</text>
<text x="241.1" y="283.7">ISO 2768-m</text>
<text x="306.6" y="283.9">Assembly</text>
<text x="342.5" y="283.9">mm</text>
<text x="360.9" y="283.8">A3</text>
<text x="375.7" y="283.9">1:5</text>
</g>
<text font-size="5.4" x="392.9" y="283.8">32/34</text>
<g font-size="4.7">
<text x="96" y="33.5">1</text>
<text x="129.1" y="32.3">2</text>
<text x="159.8" y="32.3">5</text>
<text x="194" y="32.3">6</text>
<text x="57.6" y="262">3</text>
<text x="88.9" y="261.1">4</text>
</g>
<g font-size="4.2">
<text x="261.8" y="175.2">6</text>
<text x="274.4" y="175.2">4</text>
<text x="286.9" y="175.2">Socket button head screw M6x12</text>
<text x="373.6" y="175.2">SPR-V1 10</text>
<text x="261.8" y="187.5">5</text>
<text x="274.4" y="187.5">4</text>
<text x="309.3" y="187.5">Washer M6</text>
<text x="373.6" y="187.5">SPR-V1 11</text>
<text x="261.8" y="197">4</text>
<text x="274.4" y="197">1</text>
<text x="304" y="197">M10 cable gland</text>
<text x="373.6" y="197">SPR-V1 16</text>
<text x="261.8" y="207">3</text>
<text x="274.4" y="207">3</text>
<text x="304" y="207">M25 cable gland</text>
<text x="373.6" y="207">SPR-V1 14</text>
<text x="261.8" y="217.5">2</text>
<text x="274.4" y="217.5">1</text>
<text x="299.9" y="217.5">Electronics box front</text>
<text x="365.3" y="217.5">SPR-V1 5000.02-A</text>
<text x="261.8" y="227.5">1</text>
<text x="274.4" y="227.5">1</text>
<text x="305.4" y="227.5">Electronics box</text>
<text x="365.3" y="227.5">SPR-V1 5000.01-A</text>
<text x="257.9" y="236">ITEM</text>
<text x="271.4" y="238.1">QTY</text>
<text x="306.3" y="238.1">DESCRIPTION</text>
<text x="374.4" y="238.1">PART NO.</text>
<text x="240.4" y="245.9">Machine</text>
<text x="259.2" y="240.2">NO.</text>
<text x="306.7" y="246.1">Description</text>
<text x="240.4" y="261.1">Projection method:</text>
<text x="307.1" y="261">Release date</text>
<text x="340.9" y="261">Drawing no.</text>
<text x="240.5" y="276.4">General tolerances</text>
<text x="306.7" y="276.3">Doc. type</text>
</g>
<g font-size="2.8">
<text x="340.3" y="275.3">Units unless</text>
<text x="359.6" y="275.3">Sheet size</text>
<text x="380" y="275.3">Scale</text>
<text x="396.9" y="275.3">Sheet</text>
<text x="342.6" y="278.2">specified</text>
</g>
</svg>
